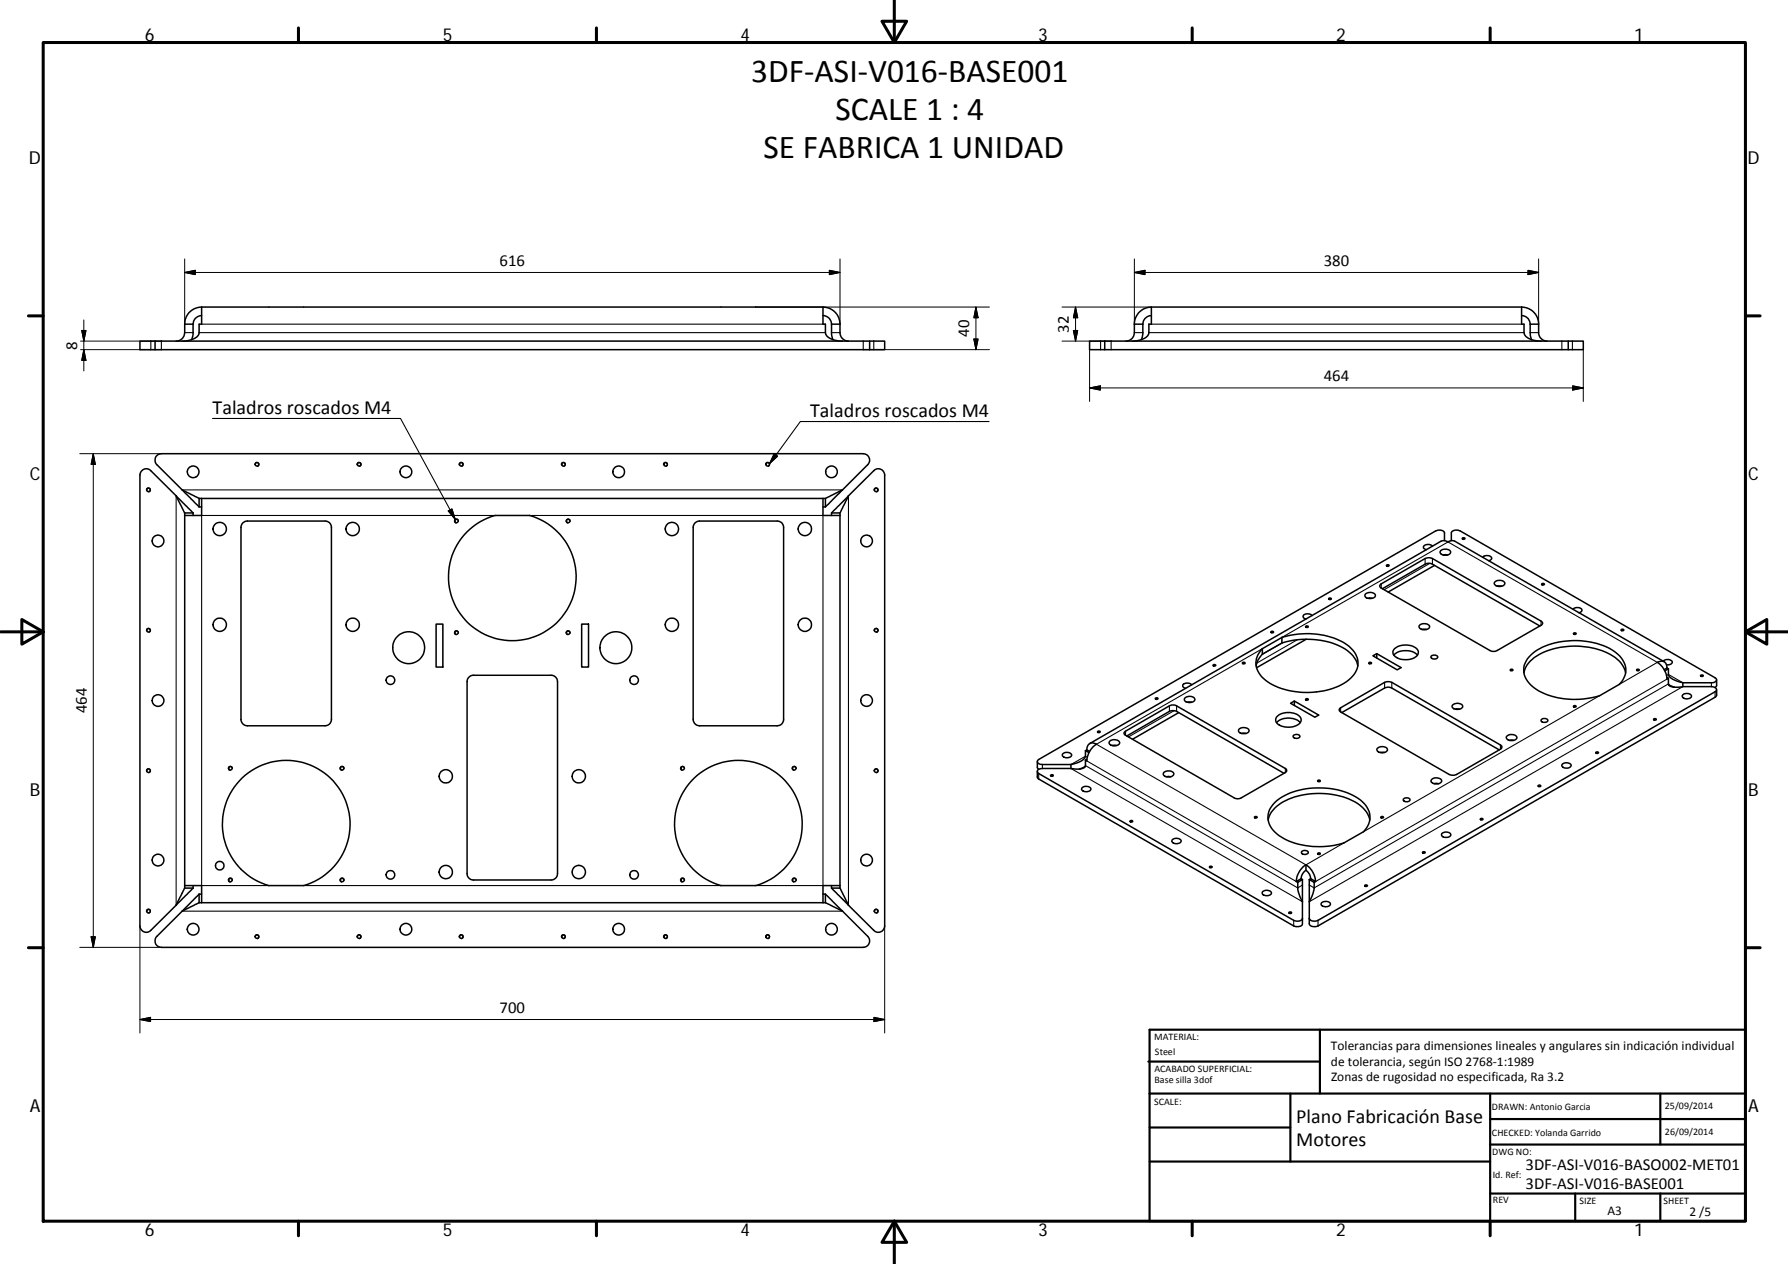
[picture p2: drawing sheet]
<svg xmlns="http://www.w3.org/2000/svg" width="420mm" height="297mm" viewBox="0 0 420 297" stroke-linecap="round" stroke-linejoin="round" font-family="sans-serif">
<g fill="none" stroke="#000" stroke-width=".36">
<path d="M43.4 76.2v2a2.02 2.02 0 0 1-2 2M43.4 76.2h2M45.4 76.2v2.3l-.4 1.3M47.4 72.2v4h-.6v2a2.56 2.56 0 0 1-2.5 1.8l-1.5 .2M47.4 72.2a4 4 0 0 0-4 4M47.4 74.2a2.08 2.08 0 0 0-2 2M47.4 72.2h146M193.4 72.2v4h.6v2a3.2 3.2 0 0 0 3.2 1.9l.8 .1M193.4 74.2a2.04 2.04 0 0 1 2 2M193.4 72.2a4 4 0 0 1 4 4M195.4 76.2v2.3l.3 1.3M195.4 76.2h2"/>
<path d="M197.4 76.2v2a2.02 2.02 0 0 0 2 2M266.6 76.2a4 4 0 0 1 4-4v4h-.6v2a2.56 2.56 0 0 1-2.5 1.8l-1.5 .2M266.6 76.2v2a1.99 1.99 0 0 1-2 2M266.6 76.2h2M268.6 76.2v2.3l-.4 1.3M270.6 74.2a2.08 2.08 0 0 0-2 2M270.6 72.2h87M357.6 72.2v4h.5v2a2.84 2.84 0 0 0 2.9 1.9l1.2 .1M357.6 74.2a2.04 2.04 0 0 1 2 2M357.6 72.2a4 4 0 0 1 4 4M359.6 76.2v2.6l.3 1M359.6 76.2h2"/>
<path d="M361.6 76.2v2a2.02 2.02 0 0 0 1.9 2M36.4 80.2h-3.5v2h3.5M36.4 80.2h168M36.4 82.2h168M36.4 80.2v2M204.4 80.2h3.5v2h-3.5M204.4 80.2v2M259.6 82.2h108.9M259.6 80.2h108.9M259.6 80.2h-3.6v2h3.6M259.6 80.2v2M368.5 80.2h3.6v2h-3.6"/>
<path d="M368.5 80.2v2M41.4 116.5l-6-5.9a1.49 1.49 0 0 0-1.6-.3 1.49 1.49 0 0 0-.9 1.4v105.9a1.49 1.49 0 0 0 .9 1.4 1.49 1.49 0 0 0 1.6-.4l6-5.9M41.4 116.5l4 4M41.4 116.5l2 4M42.8 115.1l-5.9-5.9a1.51 1.51 0 0 1-.4-1.6 1.51 1.51 0 0 1 1.4-1h165a1.52 1.52 0 0 1 1.3 1 1.52 1.52 0 0 1-.3 1.6l-5.9 5.9M42.8 115.1l4 4M42.8 115.1l4 2M46.8 119.1h.6M46.8 117.1v2M46.8 117.1h147.2M47.4 117.1v4h-4M193.4 117.1v4h4"/>
<path d="M193.4 119.1h.6M194 117.1v2M198 115.1l-4 4M198 115.1l-4 2M199.4 116.5l5.9-5.9a1.49 1.49 0 0 1 1.7-.3 1.49 1.49 0 0 1 .9 1.4v105.9a1.49 1.49 0 0 1-.9 1.4 1.49 1.49 0 0 1-1.7-.4l-5.9-5.9M199.4 116.5l-4 4M199.4 116.5l-2 4M43.4 120.5v88.2M43.4 120.5h2M45.4 120.5v.6M57.1 122.9l1-.5h18.3a1.45 1.45 0 0 1 1.5 1.6v45.1a1.48 1.48 0 0 1-1.5 1.5h-18.3a1.52 1.52 0 0 1-1.5-1.5v-45.1zM163.3 122.9l1.1-.5h18.2a1.45 1.45 0 0 1 1.5 1.6v45.1a1.48 1.48 0 0 1-1.5 1.5h-18.2a1.52 1.52 0 0 1-1.5-1.5v-45.1z"/>
<path d="M195.4 120.5v.6M195.4 120.5h2M197.4 120.5v88.2M320.9 139.6a1.51 1.51 0 0 1 2.3 .3 1.49 1.49 0 0 1-2.5 .2zM324.4 137.3l10.5-6 1.2-.2 26 14.9 .4 .5-.4 .4-10.3 6-.4 .2h-.8l-26-14.9-.4-.4zM324.9 138.3l10-5.7 .5-.2h.7l25.8 14.7M325.8 132.8h.6a.28 .28 0 0 1-.3 .3 .28 .28 0 0 1-.3-.3zM336.6 128.4a1.3 1.3 0 0 0-2.1 .2l.1 .3 .6 .3M337.1 132.9l-10.9 6.2M338.5 129.4a1.55 1.55 0 0 1 2.4 .3 1.49 1.49 0 0 1-2.5 .2zM339.1 130.4h1.1M339.4 130.3v.2"/>
<path d="M339.4 127v-1.8a1.44 1.44 0 0 0-2-.4l-93.3 53.7a.6 .6 0 0 0-.3 .7 .6 .6 0 0 0 .6 .4l7.3 .1M341 127v-1.8a1.44 1.44 0 0 1 2.1-.4l59.9 34.5a.59 .59 0 0 1 .3 .7 .59 .59 0 0 1-.6 .4h-7.3M343.6 126.5a.28 .28 0 0 1 .4-.2 .28 .28 0 0 1 .2 .4h-.4zM348.4 131a1.36 1.36 0 0 1 2.2 .2l-.4 .4-.4 .2M351.3 136.8a1.55 1.55 0 0 1 2.3 .3 1.4 1.4 0 0 1-2.5-.1zM352.9 137.7l-1 .1M362.3 137.2a.29 .29 0 0 1 .4-.1 .29 .29 0 0 1 .1 .3h-.4zM102.5 146.7h1.6v10.1h-1.6zM110.2 159.1l.5-.3 .6-.1h18.2a1.52 1.52 0 0 1 1.5 1.5v45.1a1.48 1.48 0 0 1-1.5 1.5h-18.2a1.48 1.48 0 0 1-1.5-1.5v-45.1l.1-.6zM136.7 146.7h1.6v10.1h-1.6zM285.1 156.3a.29 .29 0 0 1 .3-.2 .29 .29 0 0 1 .2 .4h-.5zM292 155.7a.31 .31 0 0 1 .3-.1 .31 .31 0 0 1 .2 .4h-.3z"/>
<path d="M296.6 152.4v1.3M296.6 153.7l-1 1.4-.4 1.4M298.7 148.5a.29 .29 0 0 1 .3-.2 .29 .29 0 0 1 .2 .4h-.4zM301.2 151.1l-4.6 2.6M301.2 149.8l-4.6 2.6M301.2 149.8v1.3M301.2 151.1a18.6 18.6 0 0 1 15.4 1.8 6.2 6.2 0 0 1 2.5 3.6M301.2 149.8a18.4 18.4 0 0 1 15.4 1.8 4.7 4.7 0 0 1 1.6 6.9 13 13 0 0 1-9.7 4.2 16.3 16.3 0 0 1-11.6-3.3 4.5 4.5 0 0 1-.3-7M306.8 147.2a.29 .29 0 0 1 .4-.2 .29 .29 0 0 1 .2 .4h-.4zM306.9 150.2l-11.6 6.7M308.3 144.7a1.33 1.33 0 0 0-2.1 .2l.1 .3 .6 .3M312.2 140.6a.29 .29 0 0 1 .4-.1 .29 .29 0 0 1 .2 .3h-.5z"/>
<path d="M321.4 140.6h1.1M321.7 155.7a.3 .3 0 0 1 .4-.1 .3 .3 0 0 1 .1 .4h-.4zM322.6 154.1l.9-.5 5.7 3.3-.9 .5zM323.5 153.6v1M327.5 154a4.2 4.2 0 0 1 5.6 0M327.6 152.5a4.1 4.1 0 0 1 5.6 .3 1.59 1.59 0 0 1-1.5 2.1 3.8 3.8 0 0 1-4.3-1.2v-.7zM333.6 146.9a1.59 1.59 0 0 1 2.3 .3 1.39 1.39 0 0 1-1.2 .8 1.39 1.39 0 0 1-1.3-.8zM334.2 147.9h1M336.4 154.1a.93 .93 0 0 1 1.5 .4 .88 .88 0 0 1-.9 .4 .88 .88 0 0 1-.7-.6zM354.9 157.4a.28 .28 0 0 1 .4-.2 .28 .28 0 0 1 .1 .4h-.3zM358.1 158.1a7.2 7.2 0 0 1 4.9-4.9 18.6 18.6 0 0 1 16.5 1.3 6 6 0 0 1 2.5 3.6M359.7 153.9a16.5 16.5 0 0 1 13.2-3.2 11.5 11.5 0 0 1 8.4 4.5 4.3 4.3 0 0 1-.8 5.6l-4.6 2.7a18.4 18.4 0 0 1-15.3-1.8 4.7 4.7 0 0 1-1.6-6.9z"/>
<path d="M369.6 143.2a1.36 1.36 0 0 1 2.2 .2l-.3 .4-.5 .2M369.8 148.8a.28 .28 0 0 1 .3-.1 .28 .28 0 0 1 .2 .3l-.4 .1zM381 148a.3 .3 0 0 1 .3-.2 .3 .3 0 0 1 .2 .3l-.5 .1zM384.6 157.4h.6a.28 .28 0 0 1-.3 .2 .28 .28 0 0 1-.3-.2zM390.8 155.4a1.36 1.36 0 0 1 2.2 .2 1.08 1.08 0 0 1-1.4 .6M391.1 155.5l-49.3-28.3-1-.1a.79 .79 0 0 1-1.1 0l-1 .1-82.7 47.6M391.7 159.2l.4 .2M391.7 157a1.39 1.39 0 0 0-.6-1.5 1.39 1.39 0 0 0-1.6 .2 5 5 0 0 1 2.2 3.9l.4-.2M391.7 157l-.6 .4M391.7 157l.4 .2M392.1 157.2l-.9 .4M392.1 157.2v1.3a3.7 3.7 0 0 0 3 1.9h.3"/>
<path d="M392.1 159.4v1.3a1.72 1.72 0 0 0 2.1 .8l1.2-.1M399.6 158.7a.3 .3 0 0 1 .4-.1 .3 .3 0 0 1 .2 .3l-.4 .1zM403.4 159.8v1.4l-.4 .4M243.8 179v1.4l.3 .4M249.8 177.1a1.37 1.37 0 0 1 2 .4 1.24 1.24 0 0 1-2.2-.1zM251.7 179.7v.9M255.1 176.4v1.3l-.3 .5-1.2 .9-1.9 .6M255.1 176.4l.8 .5M255.1 178.6v1.3a1.77 1.77 0 0 1-2.1 .8l-1.3-.1M255.4 176.2l-.3 .2M255.4 176.2a1.38 1.38 0 0 1 .6-1.5 1.38 1.38 0 0 1 1.7 .2 4.9 4.9 0 0 0-2.3 3.9l-.3-.2M255.4 176.2l.6 .4"/>
<path d="M255.4 178.4l-.3 .2M257.9 171.9a.29 .29 0 0 1 .4-.1 .29 .29 0 0 1 .2 .3h-.5zM260.8 174.2a1.56 1.56 0 0 1 2.3 .3 1.4 1.4 0 0 1-2.5 0zM261.3 175.2h1.1M264.3 172l10.5-6.1 .5-.2h.7l26.2 15 .2 .4-.4 .4-10.5 6.1-1.1 .1-26.1-15-.2-.3zM264.8 173l10-5.8 1.2-.2 25.7 14.7M271.5 164.1a.29 .29 0 0 1 .4-.2 .29 .29 0 0 1 .1 .4h-.3zM277 167.5l-10.9 6.2M278.5 164a1.51 1.51 0 0 1 2.3 .4 1.45 1.45 0 0 1-2.5 .1zM279 165h1M280 160.9a1.44 1.44 0 0 0-2.1 .1l.2 .5 .5 .2M291.2 171.3a1.59 1.59 0 0 1 2.3 .4 1.49 1.49 0 0 1-2.5 .1z"/>
<path d="M291.8 172.4h1M300 169.8a4.1 4.1 0 0 1 5.5 0M300.1 168.4a4.1 4.1 0 0 1 5.5 .3 1.61 1.61 0 0 1-1.5 2 4.2 4.2 0 0 1-4.2-.9l-.1-.7zM304 172.8a.93 .93 0 0 1 1.5 .3 .88 .88 0 0 1-.9 .4 .88 .88 0 0 1-.7-.6zM304.2 164.7l-.9 .6 5.7 3.3 .9-.6-5.7-3.3v1.1M306.8 164.3a.3 .3 0 0 1 .4-.2 .3 .3 0 0 1 .2 .4h-.5zM314.9 166.4l10.5-6 1.2-.2 26 14.9 .3 .2v.3l-.3 .5-10.3 5.9-1.3 .2-26-14.9-.3-.4zM315.3 167.4l10.1-5.7 .7-.2 .7 .1 25.5 14.6M323.7 175.8a1.53 1.53 0 0 1 2.3 .4 1.39 1.39 0 0 1-1.2 .7 1.39 1.39 0 0 1-1.3-.8zM324.3 176.8h1M341.4 165.7a1.53 1.53 0 0 1 2.3 .3 1.41 1.41 0 0 1-2.5-.1zM342 166.6h1"/>
<path d="M354.1 173a1.59 1.59 0 0 1 2.4 .3 1.43 1.43 0 0 1-2.6 0zM354.7 174h1M362.2 169.2a.94 .94 0 0 1 1.5 .2 .96 .96 0 0 1-1.6-.1zM367.1 179.6a1.36 1.36 0 0 1 2.1 .3 1.24 1.24 0 0 1-2.2-.1zM369.8 165.9a.29 .29 0 0 1 .3-.1 .29 .29 0 0 1 .2 .3h-.5zM375 176.8a.3 .3 0 0 1 .4-.1 .3 .3 0 0 1 .2 .3l-.4 .1zM388.6 169a.31 .31 0 0 1 .4-.2 .31 .31 0 0 1 .2 .4h-.4zM392.2 161l-.1-.1 1.4 .6M395.4 161.4h6.8a.9 .9 0 0 1 1.1 .9l-93.6 54a1.49 1.49 0 0 1-2-.5v1.3a1.42 1.42 0 0 0 2 .5l93.3-53.7 .4-.4v-1.4M395.4 160.4v1M395.5 163.2a1.17 1.17 0 0 1 2 .6 1.28 1.28 0 0 1-2.2-.3zM243.8 181.3v1.4l.3 .4 59.9 34.5a1.5 1.5 0 0 0 2.1-.5v-1.3"/>
<path d="M246.9 182.2a.3 .3 0 0 1 .4-.2 .3 .3 0 0 1 .1 .4h-.4zM251.7 180.6h-6.7a.84 .84 0 0 0-1.2 .9l60.2 34.8a1.47 1.47 0 0 0 2.1-.5M254.2 185.2a1.36 1.36 0 0 1 2.2 .2 1.22 1.22 0 0 1-1.2 .7 1.22 1.22 0 0 1-1-.8zM254.9 180.2l.1-.1-1.4 .6M265.6 192.9a.29 .29 0 0 1 .3-.1 .29 .29 0 0 1 .2 .3l-.4 .1zM273.5 181.5a1.51 1.51 0 0 1 2.3 .4 1.49 1.49 0 0 1-2.4 .1zM274.1 182.5h1M275.4 197.4a1.36 1.36 0 0 1 2.2 .3 1.22 1.22 0 0 1-1.2 .6 1.22 1.22 0 0 1-1-.8zM294.8 192a.29 .29 0 0 1 .4-.2 .29 .29 0 0 1 .1 .4h-.4zM298 192.7a7.3 7.3 0 0 1 4.8-4.9 18.5 18.5 0 0 1 16.7 1.3 5.7 5.7 0 0 1 2.4 3.6M299.6 188.5a16.9 16.9 0 0 1 14-3 10.6 10.6 0 0 1 7.9 4.7 4.4 4.4 0 0 1-1.1 5.3l-4.6 2.6a18.6 18.6 0 0 1-15.3-1.8 4.7 4.7 0 0 1-1.6-6.9zM309.7 183.4h.5a.28 .28 0 0 1-.3 .3 .28 .28 0 0 1-.2-.3z"/>
<path d="M324.5 192a.29 .29 0 0 1 .4-.2 .29 .29 0 0 1 .1 .4h-.4zM329.9 187.7a.9 .9 0 0 1 1.4 .3 .87 .87 0 0 1-.8 .4 .87 .87 0 0 1-.7-.6zM336.5 183.2a1.58 1.58 0 0 1 2.3 .3 1.43 1.43 0 0 1-2.5 0zM337 184.2h1M338.9 195.8a1.36 1.36 0 0 1 2 .4 1.3 1.3 0 0 1-2.2 0zM347.9 192.4h.5a.25 .25 0 0 1-.2 .3 .25 .25 0 0 1-.3-.3zM361.4 184.6a.31 .31 0 0 1 .4-.1 .31 .31 0 0 1 .2 .3h-.5zM42.8 214.1l-5.9 5.9a1.51 1.51 0 0 0-.4 1.7 1.51 1.51 0 0 0 1.4 .9h165a1.52 1.52 0 0 0 1.3-.9 1.52 1.52 0 0 0-.3-1.7l-5.9-5.9M43.4 208.7l-2 4M43.4 208.1h4v4M43.4 208.7h2M45.4 208.7l-4 4"/>
<path d="M45.4 208.1v.6M46.8 210.1h.6M46.8 210.1v2M46.8 212.1h147.2M46.8 210.1l-4 4M46.8 212.1l-4 2M193.4 210.1h.6M194 210.1v2M194 210.1l4 4M194 212.1l4 2M195.4 208.7l4 4M195.4 208.1v.6"/>
<path d="M195.4 208.7h2M197.4 208.7l2 4M197.4 208.1h-4v4M284.2 203.6a.3 .3 0 0 1 .4-.1 .3 .3 0 0 1 .2 .4h-.4zM296.6 209.6a1.36 1.36 0 0 1 2.2 .3 1.22 1.22 0 0 1-1.1 .6 1.22 1.22 0 0 1-1.1-.7zM302.9 214.4a.31 .31 0 0 1 .4-.1 .31 .31 0 0 1 .2 .3l-.4 .1zM304.6 207.2l.4 .1M305 207.3v1.4a8.3 8.3 0 0 0 1.1 3.2M305.7 206.5l.4 .2M305.7 206.5l-1.1 .7M305.9 200.1a.92 .92 0 0 1 1.5 .3 .86 .86 0 0 1-.8 .4 .86 .86 0 0 1-.8-.6zM306.1 206.7v5.2"/>
<path d="M306.1 206.7l-1.1 .6M306.1 211.9v3.9M306.9 203.2a5 5 0 0 1 2.2 4M306.9 204.5a2.75 2.75 0 0 1 1.1 2M306.9 203.2v1.3M306.9 203.2a4.9 4.9 0 0 0-2.3 4M306.9 204.5a2.52 2.52 0 0 0-1.2 2M307.7 206.7l1.1 .6M307.7 206.7v5.2M307.7 211.9v3.9M308 206.5l1.1 .7M308 206.5l-.3 .2"/>
<path d="M308.8 207.3v1.4a8.5 8.5 0 0 1-1.1 3.2M309.1 207.2l-.3 .1M309.7 200.5h.5a.28 .28 0 0 1-.2 .3 .28 .28 0 0 1-.3-.3zM310.6 212.1a1.35 1.35 0 0 1 2 .4 1.23 1.23 0 0 1-1.1 .6 1.23 1.23 0 0 1-1.1-.7zM320.8 208h.5a.25 .25 0 0 1-.3 .3 .25 .25 0 0 1-.2-.3zM334.3 200.2a.3 .3 0 0 1 .4-.1 .3 .3 0 0 1 .1 .3l-.3 .1z"/>
<circle cx="34.9" cy="115.1" r=".41"/>
<circle cx="45.4" cy="110.9" r="1.38"/>
<circle cx="60.4" cy="109.1" r=".41"/>
<circle cx="84.4" cy="109.1" r=".4"/>
<circle cx="95.4" cy="110.9" r="1.36"/>
<circle cx="108.4" cy="109.1" r=".4"/>
<circle cx="132.4" cy="109.1" r=".4"/>
<circle cx="145.4" cy="110.9" r="1.36"/>
<circle cx="156.4" cy="109.1" r=".41"/>
<circle cx="180.4" cy="109.1" r=".41"/>
<circle cx="195.4" cy="110.9" r="1.36"/>
<circle cx="205.9" cy="115.1" r=".42"/>
<circle cx="37.1" cy="127.1" r="1.38"/>
<circle cx="51.6" cy="124.3" r="1.57"/>
<circle cx="82.9" cy="124.3" r="1.57"/>
<circle cx="107.2" cy="122.4" r=".4"/>
<circle cx="120.4" cy="135.6" r="15"/>
<circle cx="133.5" cy="122.4" r=".4"/>
<circle cx="157.9" cy="124.3" r="1.57"/>
<circle cx="189.1" cy="124.3" r="1.57"/>
<circle cx="203.6" cy="127.1" r="1.38"/>
<circle cx="34.9" cy="148.1" r=".41"/>
<circle cx="51.6" cy="146.8" r="1.57"/>
<circle cx="82.9" cy="146.8" r="1.57"/>
<circle cx="91.7" cy="159.8" r="1.02"/>
<circle cx="96" cy="152.2" r="3.7"/>
<circle cx="107.2" cy="148.7" r=".4"/>
<circle cx="133.5" cy="148.7" r=".4"/>
<circle cx="144.7" cy="152.2" r="3.7"/>
<circle cx="149" cy="159.8" r="1.02"/>
<circle cx="157.9" cy="146.8" r="1.57"/>
<circle cx="189.1" cy="146.8" r="1.57"/>
<circle cx="205.9" cy="148.1" r=".41"/>
<circle cx="37.1" cy="164.6" r="1.37"/>
<circle cx="203.6" cy="164.6" r="1.37"/>
<circle cx="34.9" cy="181.1" r=".4"/>
<circle cx="54.1" cy="180.6" r=".41"/>
<circle cx="67.3" cy="193.7" r="15"/>
<circle cx="80.4" cy="180.6" r=".41"/>
<circle cx="104.7" cy="182.4" r="1.57"/>
<circle cx="136" cy="182.4" r="1.56"/>
<circle cx="160.4" cy="180.6" r=".4"/>
<circle cx="173.5" cy="193.7" r="15"/>
<circle cx="186.6" cy="180.6" r=".42"/>
<circle cx="205.9" cy="181.1" r=".4"/>
<circle cx="34.9" cy="214.1" r=".4"/>
<circle cx="37.1" cy="202.1" r="1.38"/>
<circle cx="45.4" cy="218.4" r="1.38"/>
<circle cx="51.6" cy="203.4" r="1.01"/>
<circle cx="54.1" cy="206.8" r=".41"/>
<circle cx="80.4" cy="206.8" r=".41"/>
<circle cx="91.7" cy="205.6" r="1.02"/>
<circle cx="95.4" cy="218.4" r="1.36"/>
<circle cx="104.8" cy="204.9" r="1.58"/>
<circle cx="136" cy="204.9" r="1.56"/>
<circle cx="145.4" cy="218.4" r="1.36"/>
<circle cx="149" cy="205.6" r="1.02"/>
<circle cx="160.4" cy="206.8" r=".4"/>
<circle cx="186.6" cy="206.8" r=".42"/>
<circle cx="195.4" cy="218.4" r="1.36"/>
<circle cx="203.6" cy="202.1" r="1.38"/>
<circle cx="205.9" cy="214.1" r=".4"/>
<circle cx="60.4" cy="220.1" r=".4"/>
<circle cx="84.4" cy="220.1" r=".4"/>
<circle cx="108.4" cy="220.1" r=".4"/>
<circle cx="132.4" cy="220.1" r=".4"/>
<circle cx="156.4" cy="220.1" r=".4"/>
<circle cx="180.4" cy="220.1" r=".4"/>
</g>
<g fill="none" stroke="#000" stroke-width=".25">
<path d="M43.4 78.2h2M46.8 78.2h147.2M47.4 76.2h146M195.4 78.2h2M266.6 78.2h2M270 78.2h88.1M270.6 76.2h87M359.6 78.2h2M35.4 80.2v2M37.9 80.2v2M49.9 98.3h44.2l12.9 23.7M202.9 80.2v2"/>
<path d="M205.3 80.2v2M232.4 99.1h-44.3l-7.3 9.8M258.6 80.2v2M261.1 80.2v2M367 80.2v2M369.5 80.2v2M34.4 115.2a.49 .49 0 0 1 .4-.6 .49 .49 0 0 1 .6 .5 .49 .49 0 0 1-.4 .5M41.4 116.5v96.2M42.8 115.1h155.2M59.9 109.2a.5 .5 0 0 1 .4-.6 .5 .5 0 0 1 .6 .5 .5 .5 0 0 1-.4 .5M83.9 109.2a.51 .51 0 0 1 .4-.6 .51 .51 0 0 1 .6 .4 .51 .51 0 0 1-.4 .6M107.9 109.2a.51 .51 0 0 1 .4-.6 .51 .51 0 0 1 .6 .4 .51 .51 0 0 1-.4 .6"/>
<path d="M131.9 109.2a.5 .5 0 0 1 .4-.6 .5 .5 0 0 1 .6 .4 .5 .5 0 0 1-.4 .6M155.9 109.2a.5 .5 0 0 1 .4-.6 .5 .5 0 0 1 .6 .4 .5 .5 0 0 1-.4 .6M179.9 109.2a.5 .5 0 0 1 .4-.6 .5 .5 0 0 1 .6 .4 .5 .5 0 0 1-.4 .6M181.9 106.6l.8 .6-1.9 1.7zM199.4 116.5v96.2M205.4 115.2a.49 .49 0 0 1 .4-.6 .49 .49 0 0 1 .6 .4 .49 .49 0 0 1-.4 .6M105.3 120.1l.9-.5 .8 2.4zM107.7 122.5a.5 .5 0 0 0-.4-.5 .5 .5 0 0 0-.5 .4 .5 .5 0 0 0 .4 .5M116.3 121.1h-68.9v87h15.8M124.4 121.1h69v87h-15.8M134 122.5a.49 .49 0 0 0-.4-.5 .49 .49 0 0 0-.6 .4 .49 .49 0 0 0 .4 .5M324.6 137.2v1"/>
<path d="M334.9 131.3v1.3M336 132.4l-10.7 6.2M336.6 131.3v1.3M339.4 130.4v.1M34.4 148.2a.49 .49 0 0 1 .4-.6 .49 .49 0 0 1 .6 .5 .49 .49 0 0 1-.4 .5M107.7 148.8a.5 .5 0 0 0-.3-.6 .5 .5 0 0 0-.6 .4 .5 .5 0 0 0 .4 .6M134 148.8a.49 .49 0 0 0-.4-.6 .49 .49 0 0 0-.6 .4 .49 .49 0 0 0 .4 .6M205.4 148.2a.49 .49 0 0 1 .4-.6 .49 .49 0 0 1 .6 .4 .49 .49 0 0 1-.4 .6M296.6 152.4l-38.9 22.5 49.2 28.3 8.9-5.1M301.2 149.8l39.1-22.4 49.2 28.3-9 5.1M301.3 151.1l-4.7 2.7M304.9 150.3l-9.6 5.5"/>
<path d="M321.9 140.5l-.2 .1M362.1 146v.9M391.6 158.7l.5-.2 3.3 1.9M391.7 159.6l-82.6 47.6M245 179.7v.9M255.1 179.9l49.9 28.8 1.1-.7M255.4 178.8l49.2 28.4M255.5 178l-.4-.3-3.4 2M261.8 175.2l-.2 .1M264.5 171.8v1M274.8 165.9v1.3M275.9 167l-10.7 6.2"/>
<path d="M276.5 165.9v1.3M279.5 165l-.2 .1M315 166.3v1M325.4 160.4v1.3M327.1 160.4v1.3M352.6 175.1v1M375.9 163.5l-55.5 32M392.1 160.7l-83.3 48-1.1-.7M395.4 161.4l-87.7 50.5M402.2 160.4v1M403 162.6v1.3M34.4 181.2a.5 .5 0 0 1 .4-.6 .5 .5 0 0 1 .6 .5 .5 .5 0 0 1-.4 .5"/>
<path d="M54.6 180.6a.49 .49 0 0 0-.4-.5 .49 .49 0 0 0-.5 .4 .49 .49 0 0 0 .4 .5M80.9 180.6a.5 .5 0 0 0-.4-.5 .5 .5 0 0 0-.6 .4 .5 .5 0 0 0 .4 .5M160.9 180.6a.49 .49 0 0 0-.4-.5 .49 .49 0 0 0-.6 .4 .49 .49 0 0 0 .4 .5M187.1 180.6a.5 .5 0 0 0-.4-.5 .5 .5 0 0 0-.5 .3 .5 .5 0 0 0 .4 .6M205.4 181.2a.5 .5 0 0 1 .4-.5 .5 .5 0 0 1 .6 .3 .5 .5 0 0 1-.4 .6M244.1 181.8v1.3M251.7 180.6l54.4 31.3M302 180.6v.9M34.4 214.2a.5 .5 0 0 1 .4-.6 .5 .5 0 0 1 .6 .5 .5 .5 0 0 1-.4 .5M42.8 214.1h155.2M54.6 206.9a.5 .5 0 0 0-.4-.6 .5 .5 0 0 0-.6 .4 .5 .5 0 0 0 .5 .6M71.3 208.1h98.1"/>
<path d="M80.9 206.9a.5 .5 0 0 0-.4-.6 .5 .5 0 0 0-.6 .4 .5 .5 0 0 0 .4 .6M160.9 206.9a.5 .5 0 0 0-.4-.6 .5 .5 0 0 0-.6 .4 .5 .5 0 0 0 .4 .6M187.1 206.9a.51 .51 0 0 0-.4-.6 .51 .51 0 0 0-.6 .4 .51 .51 0 0 0 .5 .6M205.4 214.2a.51 .51 0 0 1 .4-.6 .51 .51 0 0 1 .6 .4 .51 .51 0 0 1-.4 .6M304 216.3v1.3M309.7 216.3v1.3M59.9 220.2a.5 .5 0 0 1 .4-.6 .5 .5 0 0 1 .6 .5 .5 .5 0 0 1-.4 .5M83.9 220.2a.51 .51 0 0 1 .4-.6 .51 .51 0 0 1 .6 .4 .51 .51 0 0 1-.4 .6M107.9 220.2a.51 .51 0 0 1 .4-.6 .51 .51 0 0 1 .6 .4 .51 .51 0 0 1-.4 .6M131.9 220.2a.5 .5 0 0 1 .4-.6 .5 .5 0 0 1 .6 .4 .5 .5 0 0 1-.4 .6M155.9 220.2a.5 .5 0 0 1 .4-.6 .5 .5 0 0 1 .6 .4 .5 .5 0 0 1-.4 .6M179.9 220.2a.5 .5 0 0 1 .4-.6 .5 .5 0 0 1 .6 .4 .5 .5 0 0 1-.4 .6"/>
</g>
<g fill="none" stroke="#000" stroke-width=".71">
<path d="M10.1 10h400.1v277h-400.1zM70.1 6.6v3.4M140.2 6.6v3.4M207.3 5h5.8l-2.9 5zM210.2 0v10M280.2 6.6v3.4M350.2 6.6v3.4M6.7 74.2h3.4M410.2 74.2h3.4M.2 148.5h9.9M5.1 145.6l5 2.9-5 2.9zM410.2 148.5l5-2.9v5.8z"/>
<path d="M410.2 148.5h9.9M6.7 222.7h3.4M410.2 222.7h3.4M70.1 287v3.4M140.2 287v3.4M210.2 287l2.9 5h-5.8zM210.2 287v10M280.2 287v3.4M350.2 287v3.4"/>
</g>
<g fill="none" stroke="#000" stroke-width=".51">
<path d="M269.8 249.5h40.4M270.1 257h140.1M270.1 242h140.1v45h-140.1zM303.2 257v16M310.2 242v15M350.2 257v30M390.2 257v12M270.1 273h80.1M270.1 265h33.1M350.2 269h60M350.2 263h60M350.2 280.5h60"/>
<path d="M370.2 280.5v6.5M390.2 280.5v6.5"/>
</g>
<g fill="none" stroke="#000" stroke-width=".23">
<path d="M19.2 77.7h1l-.5 2.5zM19.7 75.2v12M43.4 64l2.5-.5v1zM43.4 64h154M43.4 60.9v15.3M177.6 72.2h54.9M194.9 63.5l2.5 .5-2.5 .5zM197.4 60.9v15.3M228.8 79.7h1l-.5 2.5zM229.3 72.2v10M229.3 72.2l.5 2.5h-1zM249.6 72.2h21"/>
<path d="M252.2 77.7h1l-.5 2.5zM252.7 72.2v8M252.7 72.2l.5 2.5h-1zM266.6 60.9v15.3M266.6 64l2.5-.5v1zM266.6 64h95M359.1 63.5l2.5 .5-2.5 .5zM361.6 60.9v15.3M18.9 82.2h19M18.9 80.2h19M19.7 82.2l.5 2.5h-1zM202.9 82.2h29.6"/>
<path d="M249.6 80.2h11.5M256 82.2v12.1M256 91.2l2.6-.5v1zM256 91.2h116.1M369.6 90.7l2.5 .5-2.5 .5zM372.1 82.2v12.1M18.7 106.6h19.2M21.9 106.6v116M21.9 106.6l.5 2.5h-1zM32.9 217.6v25.2M207.9 217.6v25.2M18.7 222.6h19.2"/>
<path d="M21.4 220.1h1l-.5 2.5zM32.9 239.6l2.5-.5v1zM32.9 239.6h175M205.4 239.1l2.5 .5-2.5 .5z"/>
</g>
<g fill="#000" stroke="#000" stroke-width=".23">
<path d="M19.2 77.7h1l-.5 2.5zM43.4 64l2.5-.5v1zM194.9 63.5l2.5 .5-2.5 .5zM228.8 79.7h1l-.5 2.5zM229.3 72.2l.5 2.5h-1zM252.2 77.7h1l-.5 2.5zM252.7 72.2l.5 2.5h-1zM266.6 64l2.5-.5v1zM359.1 63.5l2.5 .5-2.5 .5zM19.7 82.2l.5 2.5h-1zM256 91.2l2.6-.5v1zM369.6 90.7l2.5 .5-2.5 .5z"/>
<path d="M21.9 106.6l.5 2.5h-1zM21.4 220.1h1l-.5 2.5zM32.9 239.6l2.5-.5v1zM205.4 239.1l2.5 .5-2.5 .5z"/>
</g>
<path d="M181.9 106.6l.8 .6-1.9 1.7zM105.3 120.1l.9-.5 .8 2.4z" fill="#000" stroke="#000" stroke-width=".25"/>
<g font-size="7.9">
<text x="176.5" y="19.2">3DF‐ASI‐V016‐BASE001</text>
<text x="196.4" y="28.2">SCALE 1 : 4</text>
<text x="179.4" y="37.2">SE FABRICA 1 UNIDAD</text>
</g>
<g font-size="4.7">
<text x="49.9" y="97.2">Taladros roscados M4</text>
<text x="190.4" y="97.9">Taladros roscados M4</text>
<text x="304.6" y="263.9">Plano Fabricación Base</text>
<text x="304.6" y="269.3">Motores</text>
</g>
<g font-size="4.2">
<text x="34" y="9.6">6</text>
<text x="104" y="9.6">5</text>
<text x="174" y="9.6">4</text>
<text x="244" y="9.6">3</text>
<text x="314" y="9.6">2</text>
<text x="384" y="9.6">1</text>
<text x="6.8" y="38.7">D</text>
<text x="410.6" y="38.7">D</text>
<text x="7" y="112.9">C</text>
<text x="410.8" y="112.9">C</text>
<text x="7" y="187.1">B</text>
<text x="410.8" y="187.1">B</text>
<text x="7" y="261.3">A</text>
<text x="410.8" y="261.3">A</text>
<text x="34" y="290.4">6</text>
<text x="104" y="290.4">5</text>
<text x="174" y="290.4">4</text>
<text x="244" y="290.4">3</text>
<text x="314" y="290.4">2</text>
<text x="384" y="290.4">1</text>
</g>
<g font-size="3.9">
<text x="117.4" y="62.5">616</text>
<text x="311.1" y="62.5">380</text>
<text x="18.1" y="82.2" transform="rotate(-90 18.1 82.2)">8</text>
<text x="227.8" y="79.2" transform="rotate(-90 227.8 79.2)">40</text>
<text x="251.2" y="78.2" transform="rotate(-90 251.2 78.2)">32</text>
<text x="311.1" y="89.6">464</text>
<text x="20.4" y="167.6" transform="rotate(-90 20.4 167.6)">464</text>
<text x="117.4" y="238">700</text>
<text x="358.5" y="274.9">3DF‐ASI‐V016‐BASO002‐MET01</text>
<text x="358.5" y="279.4">3DF‐ASI‐V016‐BASE001</text>
</g>
<g font-size="3.1">
<text x="312.8" y="246.8">Tolerancias para dimensiones lineales y angulares sin indicación individual</text>
<text x="312.8" y="250.4">de tolerancia, según ISO 2768‐1:1989</text>
<text x="312.8" y="254">Zonas de rugosidad no especificada, Ra 3.2</text>
<text x="377.7" y="285.6">A3</text>
<text x="397" y="285.9">2 /5</text>
</g>
<g font-size="2.4">
<text x="271.2" y="244.4">MATERIAL:</text>
<text x="271.3" y="251.9">ACABADO SUPERFICIAL:</text>
<text x="271.4" y="247.9">Steel</text>
<text x="271.3" y="254.6">Base silla 3dof</text>
<text x="271.2" y="259.7">SCALE:</text>
<text x="350.6" y="260.9">DRAWN: Antonio Garcia</text>
<text x="391.2" y="260.6">25/09/2014</text>
<text x="350.6" y="267">CHECKED: Yolanda Garrido</text>
<text x="391.2" y="266.6">26/09/2014</text>
<text x="350.7" y="271.4">DWG NO:</text>
<text x="350.8" y="276.8">Id. Ref:</text>
<text x="350.8" y="282.8">REV</text>
<text x="371.2" y="282.9">SIZE</text>
<text x="390.9" y="282.9">SHEET</text>
</g>
</svg>
